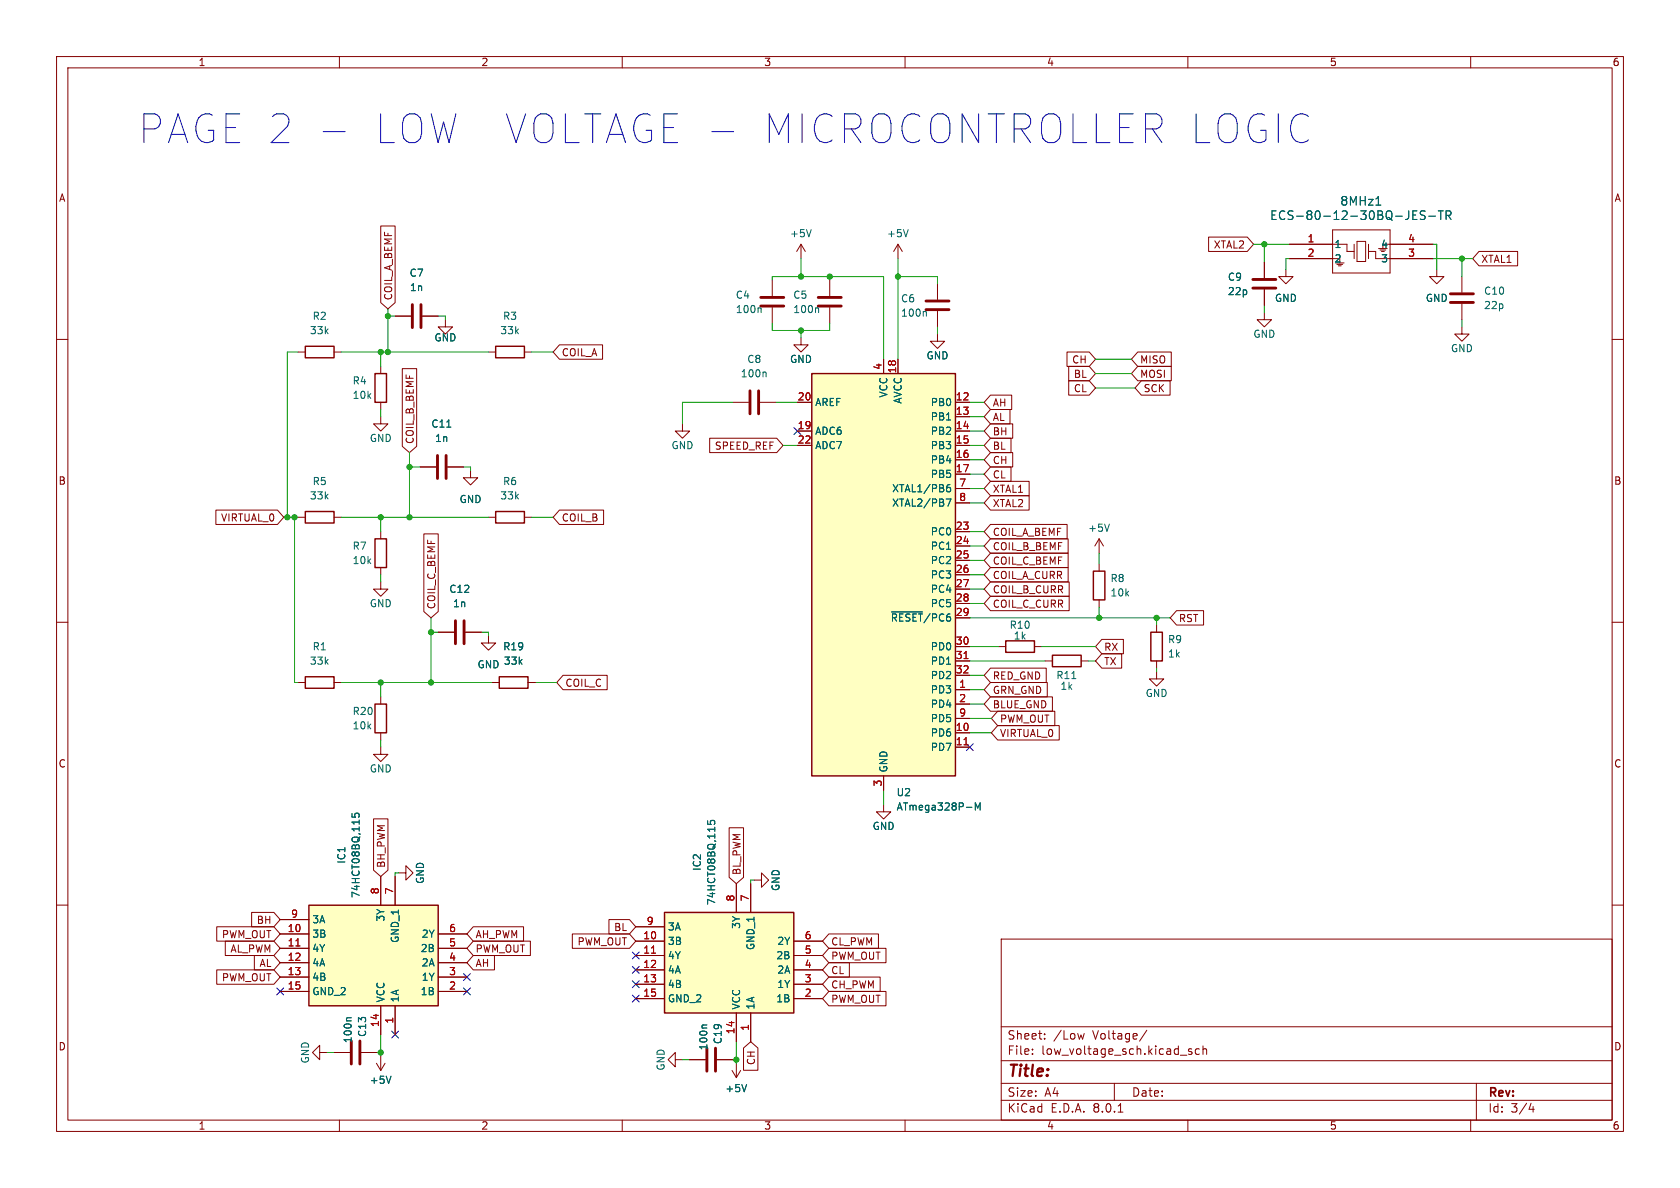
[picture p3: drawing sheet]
<svg xmlns="http://www.w3.org/2000/svg" width="297mm" height="210mm" viewBox="0 0 297 210" stroke-linecap="round" stroke-linejoin="round" font-family="sans-serif">
<g fill="none" stroke="#840000" stroke-width=".18">
<path d="M10 10h277v190h-277zM12 12h273v186h-273zM60 10v2M110 10v2M160 10v2M210 10v2M260 10v2M10 60h2M69.8 55.9h2.8M74.7 55.9h2.8M141.6 43.2l-.8 1.3M141.6 43.2v2.5"/>
<path d="M141.6 43.2l.8 1.3M254 47.6v1.3h1.3l-1.3 1.3-1.3-1.3h1.3M285 60h2M52.7 62.2h1.3M59.1 62.2h1.2M67.3 73.7v1.2h1.3l-1.3 1.3-1.3-1.3h1.3M67.3 64.8v1.2M67.3 71.1v1.3M52.7 91.4h1.3M59.1 91.4h1.2M67.3 94v1.3M194.3 99.7v1.3"/>
<path d="M10 110h2M67.3 102.9v1.2h1.3l-1.3 1.3-1.3-1.3h1.3M67.3 100.3v1.3M86.4 112.4v1.3h1.2l-1.2 1.2-1.3-1.2h1.3M176.5 114.3h1.3M182.9 114.3h1.2M184.8 116.8h1.3M191.1 116.8h1.3M194.3 106v1.3M204.5 110.5v1.3M204.5 116.8v1.3M285 110h2"/>
<path d="M52.7 120.7h1.3M59.1 120.7h1.2M67.3 132.1v1.3h1.3l-1.3 1.2-1.3-1.2h1.3M67.3 123.2v1.3M67.3 129.5v1.3M87 120.7h1.3M93.3 120.7h1.3M10 160h2M70.5 154.3h1.3v-1.3l1.2 1.3-1.2 1.3v-1.3M133.3 155.6h1.3v-1.3l1.3 1.3-1.3 1.2v-1.2M285 160h2M177 166h108v32h-108z"/>
<path d="M56.5 186.1v-1.3l-1.3 1.3 1.3 1.2v-1.2h1.3M59.1 186.1h2.7M60 198v2M63.9 186.1h2.8M66.5 188l.8 1.2M67.3 186.7v2.5M68.1 188l-.8 1.2M110 198v2M129.4 189.2l.8 1.3M130.2 188v2.5M130.9 189.2l-.7 1.3M160 198v2"/>
<path d="M177 194.5h108M177 191.5h108M177 187.5h108M177 181.5h108M182.5 186.3v.1M182.5 185.5v.1M184.7 183.6v.1M184.7 182.8v.1M191.7 182.7l-.3 1-.3-.7M197 191.5v3M197.7 196.6h.8M202.7 182.1l-1.2 2"/>
<path d="M210 198v2M210.7 185.5l-.4-.1-.2 .2 .1 .2 .5 .2v.3h-.6M212 185.5l-.4-.1-.3 .3v.4l.2 .2h.5M212.7 185.5l.2-.1 .3 .1 .1 .9M212.7 184.9v1.5M260 198v2M261 191.5v6.5M270.7 195l-.4 1.1h.9M271 195.6v1"/>
</g>
<path d="M54 61.2h5.1v2h-5.1zM66.3 66h2v5.1h-2zM54 90.4h5.1v2.1h-5.1zM66.3 95.3h2v5h-2zM54 119.6h5.1v2.1h-5.1zM88.3 119.6h5v2.1h-5zM177.8 113.3h5.1v2h-5.1zM186.1 115.8h5v2.1h-5zM193.3 101h2v5h-2zM203.5 111.8h2v5h-2zM66.3 124.5h2v5h-2z" fill="none" stroke="#840000" stroke-width=".25"/>
<path d="M143.4 40.6l-.4 1.3M189.5 120h.7M62.1 179.9h-.7l-.1 .2M69.1 190.2l-.4 1.3M132 191.7l-.4 1.3" fill="none" stroke="#006464" stroke-width=".18"/>
<path d="M72.9 53.8v4.1M74.4 53.8v4.1M62.1 184v4.1M63.6 184v4.1" fill="none" stroke="#840000" stroke-width=".51"/>
<path d="M117.5 161.3h22.8v17.8h-22.8z" fill="#ffffc2"/>
<path d="M87.6 61.2h5.1v2h-5.1zM87.6 90.4h5.1v2.1h-5.1zM117.5 161.3h22.8v17.8h-22.8z" fill="none" stroke="#840000" stroke-width=".25"/>
<g fill="none" stroke="#840000" stroke-width=".18">
<path d="M78.7 56.5v1.3h-1.2l1.2 1.3 1.3-1.3h-1.3M146.7 49.5v2.8M146.7 54.4v2.8M165.7 59.1v1.2h1.3l-1.3 1.3-1.2-1.3h1.2M165.7 50.2v2.8M165.7 55v2.8M223.5 55.2v1.3h1.3l-1.3 1.3-1.3-1.3h1.3M223.5 46.4v2.7M223.5 51.2v2.8M227.3 47.6v1.3h1.3l-1.3 1.3-1.2-1.3h1.2M228 43.2h10.1v1.3h1.3M228 45.7h7.6"/>
<path d="M235.6 40.6h10.1v7.7h-10.1zM236.1 46.5h1.5M236.3 46.7h1.1M239.4 43.2v2.5M239.9 42.7h1.5v3.5h-1.5zM241.9 44.5h1.3v1.2h10.2M241.9 43.2v2.5M244.5 43.2h8.9M258.4 57.8v1.3h1.3l-1.3 1.2-1.2-1.2h1.2M258.4 48.9v2.8M258.4 53.7v2.8M86.4 62.2h1.2"/>
<path d="M92.7 62.2h1.3M129.5 71.1h2.8M134.4 71.1h2.8M83.2 83.2v1.3h1.3l-1.3 1.2-1.3-1.2h1.3M86.4 91.4h1.2M92.7 91.4h1.3M194.3 95.3l-.8 1.2M194.3 95.3v2.5M194.3 95.3l.8 1.2M77.5 111.8h2.8M82.3 111.8h2.8M204.5 118.7v1.3h1.2l-1.2 1.3-1.3-1.3h1.3"/>
<path d="M130.2 156.2v5.1M132.7 156.2v5.1M156.2 142.2v1.3h1.3l-1.3 1.3-1.3-1.3h1.3M112.4 166.4h5.1M112.4 168.9h5.1M112.4 171.5h5.1M112.4 174h5.1M112.4 176.5h5.1M112.4 163.8h5.1M130.2 179.1v5.1M132.7 179.1v5.1M140.3 166.4h5.1"/>
<path d="M140.3 168.9h5.1M140.3 171.5h5.1M140.3 174h5.1M140.3 176.5h5.1M119.4 187.3v-1.2l-1.3 1.2 1.3 1.3v-1.3h1.2M121.9 187.3h2.8M126.7 187.3h2.8"/>
</g>
<path d="M115.2 168.5h.7" fill="none" stroke="#a90000" stroke-width=".18"/>
<g fill="none" stroke="#006464" stroke-width=".18">
<path d="M243.2 36.3h.9M249.8 38h.5M249.8 38.8h.7M249.8 37.3h.7M251.9 37.3h-.5l-.2 .1v.5l.6 .2 .1 .4-.2 .3-.6-.1M252.6 38.2h1.2M254.3 37.3h.8M254.7 37.3v1.5M255.7 38.1l.7-.1 .1-.2-.1-.4-.2-.1h-.5v1.5M256 38.1l.5 .7M144.5 54.4l.2 .2v.7M163.6 55.1l.2 .1v.7"/>
<path d="M135.3 65.8l.1 .2v.6M196.1 92.7l-.4 1.2M125.1 145.1v.6h.6l-.1-.1v-.5l.2-.1 .4 .1 .2 .2-.2 .4M125 181.2h-.7l-.2 .2"/>
</g>
<g fill="none" stroke="#840000" stroke-width=".51">
<path d="M144.7 52.6h4M144.7 54.1h4M163.7 53.2h4.1M163.7 54.7h4.1M221.5 49.4h4.1M221.5 50.9h4.1M256.4 51.9h4.1M256.4 53.5h4.1M132.6 69.1v4.1M134.1 69.1v4.1M80.5 109.7v4.1M82 109.7v4.1"/>
<path d="M125 185.3v4.1M126.5 185.3v4.1"/>
</g>
<path d="M143.5 66h25.4v71.2h-25.4z" fill="#ffffc2"/>
<path d="M143.5 66h25.4v71.2h-25.4z" fill="none" stroke="#840000" stroke-width=".25"/>
<g fill="none" stroke="#840000" stroke-width=".18">
<path d="M136.5 49.5v2.8M136.5 54.4v2.8M141.6 59.7v1.3h1.3l-1.3 1.2-1.3-1.2h1.3M158.7 43.2v2.5M158.7 43.2l-.7 1.3M158.7 43.2l.8 1.3M120.6 74.9v1.3h1.3l-1.3 1.3-1.2-1.3h1.2M141 71.1h2.5M141 76.2h2.5M141 78.7h2.5M156.2 63.5v2.5M158.7 63.5v2.5"/>
<path d="M168.9 71.1h2.5M168.9 73.7h2.5M168.9 76.2h2.5M168.9 78.7h2.5M74.3 82.6h2.8M79.1 82.6h2.8M168.9 81.3h2.5M168.9 83.8h2.5M168.9 94h2.5M168.9 96.5h2.5M168.9 99.1h2.5M168.9 86.4h2.5"/>
<path d="M168.9 88.9h2.5M168.9 101.6h2.5M168.9 104.1h2.5M168.9 106.7h2.5M168.9 109.2h2.5M168.9 114.3h2.5M168.9 116.8h2.5M168.9 119.4h2.5M156.2 137.2v2.5M168.9 121.9h2.5M168.9 129.5h2.5M168.9 132.1h2.5"/>
<path d="M168.9 124.5h2.5M168.9 127h2.5"/>
</g>
<path d="M170.4 116.4h.7M170.4 131.7h.7" fill="none" stroke="#a90000" stroke-width=".18"/>
<path d="M134.4 54.4l.2 .2v.7M160.6 40.6l-.5 1.3M79 75.5h.7M167.3 88.2h.8l-.5 1.3M167.4 86.3l.4-.1 .3 .2-.2 .5h-.3l-.2-.1M167.9 85.7h-.3l-.2 .3M157.6 108.2h5.5M170.9 142.7h.9M172.4 143.2v-1.3l.4 .9 .5-.9v1.3" fill="none" stroke="#006464" stroke-width=".18"/>
<path d="M134.5 52.6h4.1M134.5 54.1h4.1M77.3 80.5v4.1M78.9 80.5v4.1" fill="none" stroke="#840000" stroke-width=".51"/>
<path d="M54.6 160h22.9v17.8h-22.9z" fill="#ffffc2"/>
<path d="M54.6 160h22.9v17.8h-22.9z" fill="none" stroke="#840000" stroke-width=".25"/>
<g fill="none" stroke="#840000" stroke-width=".18">
<path d="M67.3 39.9h2.6v13.6l-1.3 1.1-1.3-1.1zM69.8 55.9h2.8M74.7 55.9h2.8M213.7 41.9h6.8l1.1 1.3-1.1 1.3h-6.8zM223.5 46.4v2.7M223.5 51.2v2.8M228 43.2h7.6M228 45.7h7.6M245.7 43.2h7.7M245.7 45.7h7.7M261.5 44.4h6.8v2.6h-6.8l-1.2-1.3zM71.1 65.2h2.6v13.7l-1.3 1.1-1.3-1.1z"/>
<path d="M98.9 61h7.6v2.5h-7.6l-1.1-1.3zM125.5 77.5h11.8l1.1 1.2-1.1 1.3h-11.8zM141 71.1h2.5M141 76.2h2.5M141 78.7h2.5M156.2 63.5v2.5M158.7 63.5v2.5M168.9 71.1h2.5M168.9 73.7h2.5M168.9 76.2h2.5M168.9 78.7h2.5M175.1 72.4h3.5v2.5h-3.5l-1.1-1.2z"/>
<path d="M175.1 69.8h3.8v2.6h-3.8l-1.1-1.3zM175.1 74.9h3.9v2.6h-3.9l-1.1-1.3zM175.1 77.5h3.6v2.5h-3.6l-1.1-1.3zM188.6 62.2h4l1.1 1.3-1.1 1.3h-4zM188.9 64.8h3.7l1.1 1.2-1.1 1.3h-3.7zM188.9 67.3h3.7l1.1 1.3-1.1 1.3h-3.7zM201.1 62.2h6v2.6h-6l-1.1-1.3zM201.1 64.8h6v2.5h-6l-1.1-1.3zM201.8 67.3h5.1v2.6h-5.1l-1.1-1.3zM38.2 90.2h10.9l1.1 1.2-1.1 1.3h-10.9zM74.3 82.6h2.8M74.9 94.4h2.6v13.7l-1.3 1.1-1.3-1.1z"/>
<path d="M79.1 82.6h2.8M98.9 90.2h7.8v2.5h-7.8l-1.1-1.3zM168.9 81.3h2.5M168.9 83.8h2.5M168.9 94h2.5M168.9 96.5h2.5M168.9 99.1h2.5M168.9 86.4h2.5M168.9 88.9h2.5M175.1 92.7h13.6v2.6h-13.6l-1.1-1.3zM175.1 95.2h13.7v2.6h-13.7l-1.1-1.3zM175.1 97.8h13.7v2.5h-13.7l-1.1-1.2z"/>
<path d="M175.1 80h3.9v2.6h-3.9l-1.1-1.3zM175.1 85.1h6.8v2.5h-6.8l-1.1-1.2zM175.1 82.5h3.6v2.6h-3.6l-1.1-1.3zM175.1 87.6h6.8v2.6h-6.8l-1.1-1.3zM77.5 111.8h2.8M82.3 111.8h2.8M99.5 119.4h7.8v2.5h-7.8l-1.1-1.2zM168.9 101.6h2.5M168.9 104.1h2.5M168.9 106.7h2.5M168.9 109.2h2.5M168.9 114.3h2.5"/>
<path d="M168.9 116.8h2.5M168.9 119.4h2.5M175.1 102.9h13.9v2.5h-13.9l-1.1-1.3zM175.1 105.4h13.9v2.6h-13.9l-1.1-1.3zM175.1 100.3h13.7v2.6h-13.7l-1.1-1.3zM175.1 118.1h9.9v2.6h-9.9l-1.1-1.3zM194.8 115.6h3.5v2.5h-3.5l-1.1-1.3zM194.8 113h3.8v2.6h-3.8l-1.1-1.3zM208 107.9h4.8v2.6h-4.8l-1.1-1.3zM87 120.7h1.3M93.3 120.7h1.3M156.2 137.2v2.5"/>
<path d="M168.9 121.9h2.5M168.9 129.5h2.5M168.9 132.1h2.5M168.9 124.5h2.5M168.9 127h2.5M175.1 120.6h10v2.6h-10l-1.1-1.3zM175.1 123.2h11v2.5h-11l-1.1-1.2zM176.4 128.3h10.9v2.5h-10.9l-1.1-1.3zM176.4 125.7h10.1v2.6h-10.1l-1.1-1.3zM66 144.8h2.6v9l-1.3 1.1-1.3-1.1zM67.3 154.9v5.1M69.8 154.9v5.1"/>
<path d="M128.9 146.3h2.5v8.8l-1.2 1.1-1.3-1.1zM130.2 156.2v5.1M132.7 156.2v5.1M38.3 171.4h10.1l1.1 1.3-1.1 1.3h-10.1zM38.3 163.8h10.1l1.1 1.3-1.1 1.3h-10.1zM39.8 166.4h8.6l1.1 1.2-1.1 1.3h-8.6zM44.5 161.3h3.9l1.1 1.3-1.1 1.2h-3.9zM45 168.9h3.4l1.1 1.3-1.1 1.3h-3.4zM49.5 165.1h5.1M49.5 167.6h5.1M49.5 170.2h5.1M49.5 172.7h5.1"/>
<path d="M49.5 175.3h5.1M49.5 162.6h5.1M67.3 177.8v5.1M69.8 177.8v5.1M77.5 165.1h5M77.5 167.6h5M77.5 170.2h5M77.5 172.7h5M77.5 175.3h5M83.7 168.9h3.7v2.6h-3.7l-1.2-1.3zM83.7 166.4h10.1v2.5h-10.1l-1.2-1.3zM83.7 163.8h8.9v2.6h-8.9l-1.2-1.3z"/>
<path d="M101.2 165.1h10.1l1.1 1.3-1.1 1.2h-10.1zM107.7 162.6h3.6l1.1 1.2-1.1 1.3h-3.6zM112.4 166.4h5.1M112.4 168.9h5.1M112.4 171.5h5.1M112.4 174h5.1M112.4 176.5h5.1M112.4 163.8h5.1M130.2 179.1v5.1M132.7 179.1v5.1M140.3 166.4h5.1M140.3 168.9h5.1"/>
<path d="M140.3 171.5h5.1M140.3 174h5.1M140.3 176.5h5.1M146.5 175.3h10.1v2.5h-10.1l-1.1-1.3zM146.5 165.1h8.8v2.5h-8.8l-1.1-1.2zM146.5 172.7h9.1v2.6h-9.1l-1.1-1.3zM146.5 167.6h10.1v2.6h-10.1l-1.1-1.3zM146.5 170.2h3.7v2.5h-3.7l-1.1-1.2zM59.1 186.1h2.7M63.9 186.1h2.8M121.9 187.3h2.8M126.7 187.3h2.8"/>
<path d="M131.4 185.3l1.3-1.1 1.3 1.1v3.9h-2.6z"/>
</g>
<path d="M170.4 116.4h.7M170.4 131.7h.7M52.3 167.2h.7M115.2 168.5h.7" fill="none" stroke="#a90000" stroke-width=".18"/>
<g fill="none" stroke="#006464" stroke-width=".18">
<path d="M243.2 36.3h.9M249.8 38h.5M249.8 38.8h.7M249.8 37.3h.7M251.9 37.3h-.5l-.2 .1v.5l.6 .2 .1 .4-.2 .3-.6-.1M252.6 38.2h1.2M254.3 37.3h.8M254.7 37.3v1.5M255.7 38.1l.7-.1 .1-.2-.1-.4-.2-.1h-.5v1.5M256 38.1l.5 .7M79 75.5h.7M167.3 88.2h.8l-.5 1.3"/>
<path d="M167.4 86.3l.4-.1 .3 .2-.2 .5h-.3l-.2-.1M167.9 85.7h-.3l-.2 .3M157.6 108.2h5.5M62.2 143.8v.6l.6 .1-.1-.2 .1-.4 .2-.1h.4l.1 .2-.1 .5M125.1 145.1v.6h.6l-.1-.1v-.5l.2-.1 .4 .1 .2 .2-.2 .4M170.9 142.7h.9M172.4 143.2v-1.3l.4 .9 .5-.9v1.3M62.1 179.9h-.7l-.1 .2M69.1 190.2l-.4 1.3M125 181.2h-.7l-.2 .2M132 191.7l-.4 1.3"/>
</g>
<path d="M57.1 23.3h3.9M125.8 23.3h3.9M229.8 20.1h.5l.8 .3 .2 .2M231.3 24.7l-.2 .3-.8 .2h-.5" fill="none" stroke="#0000c2" stroke-width=".18"/>
<g fill="none" stroke="#009600" stroke-width=".18">
<path d="M68.6 55.9h1.2M68.6 54.6v7.6M77.5 55.9h1.2v.6M136.5 49.5v-.6h19.7v14.6M136.5 57.2v1.2h10.2v-1.2M141.6 45.7v3.2M141.6 58.4v1.3M146.7 48.9v.6M158.7 48.9h7v1.3M158.7 45.7v17.8M165.7 57.8v1.3M221.6 43.2h6.4"/>
<path d="M223.5 43.2v3.2M223.5 54v1.2M228 45.7h-.7v1.9M253.4 45.7h6.9M253.4 43.2h.6v4.4M258.4 45.7v3.2M258.4 56.5v1.3M52.7 62.2h-1.9v29.2M60.3 62.2h26.1M67.3 62.2v2.6M67.3 72.4v1.3M94 62.2h3.8"/>
<path d="M129.5 71.1h-8.9v3.8M137.2 71.1h3.8M138.4 78.7h2.6M171.4 78.7h2.6M171.4 71.1h2.6M171.4 73.7h2.6M171.4 76.2h2.6M193.7 68.6h7M193.7 66h6.3M193.7 63.5h6.3M50.2 91.4h2.5M52.1 91.4v29.3h.6"/>
<path d="M60.3 91.4h26.1M67.3 91.4v2.6M72.4 82.6h1.9M72.4 80v11.4M81.9 82.6h1.3v.6M94 91.4h3.8M171.4 96.5h2.6M171.4 94h2.6M171.4 99.1h2.6M171.4 81.3h2.6M171.4 86.4h2.6M171.4 83.8h2.6"/>
<path d="M171.4 88.9h2.6M194.3 97.8v1.9M67.3 101.6v1.3M76.2 111.8h1.3M76.2 109.2v11.5M85.1 111.8h1.3v.6M171.4 109.2h35.5M171.4 101.6h2.6M171.4 106.7h2.6M171.4 116.8h13.4M171.4 114.3h5.1M171.4 119.4h2.6"/>
<path d="M171.4 104.1h2.6M184.1 114.3h9.6M192.4 116.8h1.3M194.3 107.3v1.9M204.5 109.2v1.3M204.5 118.1v.6M60.3 120.7h26.7M67.3 120.7v2.5M67.3 130.8v1.3M94.6 120.7h3.8M156.2 139.7v2.5M171.4 121.9h2.6"/>
<path d="M171.4 127h3.9M171.4 124.5h2.6M171.4 129.5h3.9M70.5 154.3h-.7v.6M133.3 155.6h-.6v.6M57.8 186.1h1.3M66.7 186.1h.6M67.3 182.9v3.8M120.6 187.3h1.3M129.5 187.3h.7M130.2 184.2v3.8"/>
</g>
<g fill="none" stroke="#000084" stroke-width=".18">
<path d="M140.4 75.6l1.2 1.2M141.6 75.6l-1.2 1.2M170.8 131.5l1.3 1.2M172.1 131.5l-1.3 1.2M48.9 174.7l1.2 1.2M50.1 174.7l-1.2 1.2M81.9 174.7l1.3 1.2M81.9 172.1l1.3 1.2M83.2 174.7l-1.3 1.2M83.2 172.1l-1.3 1.2M111.8 175.9l1.2 1.2M111.8 168.3l1.2 1.2"/>
<path d="M111.8 173.4l1.2 1.2M111.8 170.8l1.2 1.3M113 175.9l-1.2 1.2M113 168.3l-1.2 1.2M113 173.4l-1.2 1.2M113 170.8l-1.2 1.3M69.2 182.3l1.3 1.2M70.5 182.3l-1.3 1.2"/>
</g>
<g fill="#009600" stroke="#009600" stroke-width=".18">
<circle cx="67.3" cy="91.4" r=".46"/>
<circle cx="67.3" cy="120.7" r=".46"/>
<circle cx="76.2" cy="120.7" r=".46"/>
<circle cx="76.2" cy="111.8" r=".46"/>
<circle cx="52.1" cy="91.4" r=".46"/>
<circle cx="50.8" cy="91.4" r=".46"/>
<circle cx="72.4" cy="91.4" r=".46"/>
<circle cx="72.4" cy="82.6" r=".46"/>
<circle cx="68.6" cy="62.2" r=".46"/>
<circle cx="67.3" cy="62.2" r=".46"/>
<circle cx="68.6" cy="55.9" r=".46"/>
<circle cx="130.2" cy="187.3" r=".46"/>
<circle cx="67.3" cy="186.1" r=".46"/>
<circle cx="194.3" cy="109.2" r=".46"/>
<circle cx="204.5" cy="109.2" r=".46"/>
<circle cx="258.4" cy="45.7" r=".46"/>
<circle cx="223.5" cy="43.2" r=".46"/>
<circle cx="141.6" cy="48.9" r=".46"/>
<circle cx="146.7" cy="48.9" r=".46"/>
<circle cx="158.7" cy="48.9" r=".46"/>
<circle cx="141.6" cy="58.4" r=".46"/>
</g>
<g font-size="7.1" fill="#0000c2">
<text x="24.1" y="25.6">PAGE 2 -</text>
<text x="64.3" y="25.6">LOW</text>
<text x="86.2" y="25.6">VOLTAGE -</text>
<text x="130.8" y="25.6">MICROCONTROLLER LOGIC</text>
</g>
<text font-size="2.8" fill="#840000" x="178" y="190.9">Title:</text>
<g font-size="2.1" fill="#006464">
<text x="224.4" y="39.1">ECS-80-12-30BQ-JES-TR</text>
<text x="236.9" y="36.6">8MHz1</text>
</g>
<g font-size="2.1" fill="#840000">
<text x="178" y="184">Sheet:</text>
<text x="186.2" y="184">/Low</text>
<text x="193.2" y="184">Voltage/</text>
<text x="178" y="186.7">File:</text>
<text x="184.1" y="186.7">low_voltage_sch.kicad_sch</text>
<text x="178" y="196.9">KiCad</text>
<text x="178" y="194.1">Size:</text>
<text x="184.7" y="194.1">A4</text>
<text x="185.7" y="196.9">E.D.A.</text>
<text x="193.3" y="196.9">8.0.1</text>
<text x="200" y="194.1">Date:</text>
<text x="263" y="194.3">Rev:</text>
<text x="263" y="196.9">Id:</text>
<text x="267.1" y="196.9">3/4</text>
</g>
<g font-size="1.8" fill="#840000">
<text x="35" y="11.9">1</text>
<text x="85" y="11.9">2</text>
<text x="135" y="11.9">3</text>
<text x="185" y="11.9">4</text>
<text x="235" y="11.9">5</text>
<text x="285" y="11.9">6</text>
<text x="10.3" y="35.9">A</text>
<text x="285.3" y="35.9">A</text>
<text x="214.5" y="44.1">XTAL2</text>
<text x="261.8" y="46.7">XTAL1</text>
<text x="69.5" y="53.2" transform="rotate(-90 69.5 53.2)">COIL_A_BEMF</text>
<text x="99.2" y="63.2">COIL_A</text>
<text x="189.4" y="64.5">CH</text>
<text x="201.5" y="64.5">MISO</text>
<text x="189.7" y="67">BL</text>
<text x="189.7" y="69.5">CL</text>
<text x="201.5" y="67">MOSI</text>
<text x="202.1" y="69.5">SCK</text>
<text x="175.4" y="74.6">AL</text>
<text x="175.4" y="72.1">AH</text>
<text x="175.4" y="77.2">BH</text>
<text x="73.3" y="78.6" transform="rotate(-90 73.3 78.6)">COIL_B_BEMF</text>
<text x="126.3" y="79.7">SPEED_REF</text>
<text x="175.4" y="82.2">CH</text>
<text x="175.4" y="79.7">BL</text>
<text x="10.3" y="85.9">B</text>
<text x="175.4" y="87.3">XTAL1</text>
<text x="175.4" y="84.8">CL</text>
<text x="175.4" y="89.9">XTAL2</text>
<text x="285.3" y="85.9">B</text>
<text x="39" y="92.4">VIRTUAL_0</text>
<text x="99.2" y="92.4">COIL_B</text>
<text x="175.4" y="94.9">COIL_A_BEMF</text>
<text x="175.4" y="97.5">COIL_B_BEMF</text>
<text x="175.4" y="100">COIL_C_BEMF</text>
<text x="77.2" y="107.8" transform="rotate(-90 77.2 107.8)">COIL_C_BEMF</text>
<text x="175.4" y="105.1">COIL_B_CURR</text>
<text x="175.4" y="107.6">COIL_C_CURR</text>
<text x="175.4" y="102.6">COIL_A_CURR</text>
<text x="208.3" y="110.2">RST</text>
<text x="195.1" y="117.8">TX</text>
<text x="195.1" y="115.3">RX</text>
<text x="99.9" y="121.6">COIL_C</text>
<text x="175.4" y="122.9">GRN_GND</text>
<text x="175.4" y="120.3">RED_GND</text>
<text x="175.4" y="125.4">BLUE_GND</text>
<text x="176.7" y="130.5">VIRTUAL_0</text>
<text x="176.7" y="128">PWM_OUT</text>
<text x="10.3" y="135.9">C</text>
<text x="285.3" y="135.9">C</text>
<text x="68.3" y="153.5" transform="rotate(-90 68.3 153.5)">BH_PWM</text>
<text x="131.1" y="154.8" transform="rotate(-90 131.1 154.8)">BL_PWM</text>
<text x="39.1" y="166.1">PWM_OUT</text>
<text x="45.3" y="163.5">BH</text>
<text x="84" y="166.1">AH_PWM</text>
<text x="102" y="167.3">PWM_OUT</text>
<text x="108.5" y="164.8">BL</text>
<text x="146.8" y="167.3">CL_PWM</text>
<text x="39.1" y="173.7">PWM_OUT</text>
<text x="40.6" y="168.6">AL_PWM</text>
<text x="45.8" y="171.1">AL</text>
<text x="84" y="171.1">AH</text>
<text x="84" y="168.6">PWM_OUT</text>
<text x="146.8" y="169.9">PWM_OUT</text>
<text x="146.8" y="172.4">CL</text>
<text x="146.8" y="177.5">PWM_OUT</text>
<text x="146.8" y="174.9">CH_PWM</text>
<text x="10.3" y="185.9">D</text>
<text x="285.3" y="185.9">D</text>
<text x="133.7" y="188.4" transform="rotate(-90 133.7 188.4)">CH</text>
<text x="35" y="199.9">1</text>
<text x="85" y="199.9">2</text>
<text x="135" y="199.9">3</text>
<text x="185" y="199.9">4</text>
<text x="235" y="199.9">5</text>
<text x="285" y="199.9">6</text>
</g>
<g font-size="1.8" fill="#006464">
<text x="139.6" y="42.1">+5V</text>
<text x="156.7" y="42.1">+5V</text>
<text x="235.8" y="44">1</text>
<text x="235.8" y="46.6">2</text>
<text x="244.1" y="46.6">3</text>
<text x="244.1" y="44">4</text>
<text x="72.3" y="49.1">C7</text>
<text x="72.4" y="51.7">1n</text>
<text x="130" y="53">C4</text>
<text x="140.1" y="53">C5</text>
<text x="159.2" y="53.6">C6</text>
<text x="217" y="49.8">C9</text>
<text x="217" y="52.4">22p</text>
<text x="225.3" y="53.6">GND</text>
<text x="252" y="53.6">GND</text>
<text x="262.3" y="52.3">C10</text>
<text x="54.7" y="59.3">33k</text>
<text x="55.2" y="56.7">R2</text>
<text x="88.3" y="59.3">33k</text>
<text x="88.8" y="56.7">R3</text>
<text x="130" y="55.5">100n</text>
<text x="140.1" y="55.5">100n</text>
<text x="159.2" y="56.2">100n</text>
<text x="221.5" y="59.9">GND</text>
<text x="262.3" y="54.8">22p</text>
<text x="76.7" y="60.6">GND</text>
<text x="132" y="64.4">C8</text>
<text x="139.6" y="64.4">GND</text>
<text x="163.7" y="63.7">GND</text>
<text x="256.4" y="62.5">GND</text>
<text x="62.2" y="68.2">R4</text>
<text x="62.2" y="70.7">10k</text>
<text x="130.9" y="66.9">100n</text>
<text x="144" y="72">AREF</text>
<text x="157.1" y="70.4" transform="rotate(-90 157.1 70.4)">VCC</text>
<text x="159.6" y="71.5" transform="rotate(-90 159.6 71.5)">AVCC</text>
<text x="164.4" y="72">PB0</text>
<text x="76.2" y="75.8">C11</text>
<text x="144" y="77.1">ADC6</text>
<text x="164.4" y="74.5">PB1</text>
<text x="164.4" y="77.1">PB2</text>
<text x="65.3" y="78.3">GND</text>
<text x="76.8" y="78.3">1n</text>
<text x="118.6" y="79.6">GND</text>
<text x="144" y="79.6">ADC7</text>
<text x="164.4" y="79.6">PB3</text>
<text x="164.4" y="82.1">PB4</text>
<text x="54.7" y="88.5">33k</text>
<text x="55.2" y="86">R5</text>
<text x="81.1" y="89.1">GND</text>
<text x="88.3" y="88.5">33k</text>
<text x="88.8" y="86">R6</text>
<text x="157.6" y="87.2">XTAL1/PB6</text>
<text x="157.6" y="89.8">XTAL2/PB7</text>
<text x="164.4" y="84.7">PB5</text>
<text x="164.4" y="94.8">PC0</text>
<text x="192.3" y="94.2">+5V</text>
<text x="62.2" y="97.4">R7</text>
<text x="62.2" y="99.9">10k</text>
<text x="164.4" y="97.4">PC1</text>
<text x="164.4" y="99.9">PC2</text>
<text x="65.3" y="107.5">GND</text>
<text x="79.3" y="105">C12</text>
<text x="80" y="107.5">1n</text>
<text x="164.4" y="102.5">PC3</text>
<text x="164.4" y="105">PC4</text>
<text x="164.4" y="107.5">PC5</text>
<text x="196.2" y="103.1">R8</text>
<text x="196.2" y="105.6">10k</text>
<text x="157.4" y="110.1">~{RESET}/PC6</text>
<text x="178.4" y="111.4">R10</text>
<text x="179.1" y="113.3">1k</text>
<text x="206.4" y="113.9">R9</text>
<text x="54.7" y="117.7">33k</text>
<text x="55.2" y="115.2">R1</text>
<text x="84.3" y="118.3">GND</text>
<text x="88.9" y="115.2">R19</text>
<text x="89" y="117.7">33k</text>
<text x="164.4" y="115.2">PD0</text>
<text x="164.4" y="117.7">PD1</text>
<text x="206.4" y="116.4">1k</text>
<text x="164.4" y="122.8">PD3</text>
<text x="164.4" y="125.3">PD4</text>
<text x="164.4" y="120.2">PD2</text>
<text x="186.6" y="120.2">R11</text>
<text x="187.4" y="122.1">1k</text>
<text x="202.4" y="123.4">GND</text>
<text x="62.2" y="129.1">10k</text>
<text x="62.2" y="126.6">R20</text>
<text x="164.4" y="130.4">PD6</text>
<text x="164.4" y="127.9">PD5</text>
<text x="65.3" y="136.8">GND</text>
<text x="157.1" y="136.7" transform="rotate(-90 157.1 136.7)">GND</text>
<text x="164.4" y="132.9">PD7</text>
<text x="158.4" y="140.9">U2</text>
<text x="158.4" y="143.5">ATmega328P-M</text>
<text x="154.2" y="146.9">GND</text>
<text x="61.2" y="152.8" transform="rotate(-90 61.2 152.8)">IC1</text>
<text x="124.1" y="154" transform="rotate(-90 124.1 154)">IC2</text>
<text x="63.8" y="158.9" transform="rotate(-90 63.8 158.9)">74HCT08BQ,115</text>
<text x="75.2" y="156.3" transform="rotate(-90 75.2 156.3)">GND</text>
<text x="126.7" y="160.1" transform="rotate(-90 126.7 160.1)">74HCT08BQ,115</text>
<text x="138" y="157.6" transform="rotate(-90 138 157.6)">GND</text>
<text x="55.1" y="166">3B</text>
<text x="55.1" y="163.4">3A</text>
<text x="68.2" y="163" transform="rotate(-90 68.2 163)">3Y</text>
<text x="70.7" y="166.8" transform="rotate(-90 70.7 166.8)">GND_1</text>
<text x="74.5" y="166">2Y</text>
<text x="118" y="167.2">3B</text>
<text x="118" y="164.7">3A</text>
<text x="131" y="164.3" transform="rotate(-90 131 164.3)">3Y</text>
<text x="137.3" y="167.2">2Y</text>
<text x="55.1" y="168.5">4Y</text>
<text x="55.1" y="171">4A</text>
<text x="55.1" y="173.6">4B</text>
<text x="74.3" y="168.5">2B</text>
<text x="74.5" y="173.6">1Y</text>
<text x="74.5" y="171">2A</text>
<text x="118" y="169.8">4Y</text>
<text x="118" y="172.3">4A</text>
<text x="133.6" y="168" transform="rotate(-90 133.6 168)">GND_1</text>
<text x="137.1" y="169.8">2B</text>
<text x="137.3" y="172.3">2A</text>
<text x="55.1" y="176.1">GND_2</text>
<text x="68.2" y="177.3" transform="rotate(-90 68.2 177.3)">VCC</text>
<text x="70.7" y="177.3" transform="rotate(-90 70.7 177.3)">1A</text>
<text x="74.3" y="176.1">1B</text>
<text x="118" y="174.9">4B</text>
<text x="118" y="177.4">GND_2</text>
<text x="131" y="178.6" transform="rotate(-90 131 178.6)">VCC</text>
<text x="133.6" y="178.6" transform="rotate(-90 133.6 178.6)">1A</text>
<text x="137.1" y="177.4">1B</text>
<text x="137.3" y="174.9">1Y</text>
<text x="62.4" y="184.5" transform="rotate(-90 62.4 184.5)">100n</text>
<text x="64.9" y="183.4" transform="rotate(-90 64.9 183.4)">C13</text>
<text x="125.2" y="185.8" transform="rotate(-90 125.2 185.8)">100n</text>
<text x="127.8" y="184.7" transform="rotate(-90 127.8 184.7)">C19</text>
<text x="54.8" y="188.1" transform="rotate(-90 54.8 188.1)">GND</text>
<text x="65.3" y="191.8">+5V</text>
<text x="117.7" y="189.4" transform="rotate(-90 117.7 189.4)">GND</text>
<text x="128.1" y="193.3">+5V</text>
</g>
<g font-size="1.8" fill="#a90000">
<text x="231.1" y="42.9">1</text>
<text x="231.1" y="45.5">2</text>
<text x="248.8" y="45.5">3</text>
<text x="248.8" y="42.9">4</text>
<text x="156" y="65.5" transform="rotate(-90 156 65.5)">4</text>
<text x="140.9" y="70.9">20</text>
<text x="158.5" y="66.1" transform="rotate(-90 158.5 66.1)">18</text>
<text x="168.9" y="70.9">12</text>
<text x="140.9" y="75.9">19</text>
<text x="168.9" y="73.4">13</text>
<text x="168.9" y="75.9">14</text>
<text x="140.9" y="78.5">22</text>
<text x="168.9" y="78.5">15</text>
<text x="168.9" y="81">16</text>
<text x="168.9" y="83.6">17</text>
<text x="169.5" y="86.1">7</text>
<text x="169.5" y="88.6">8</text>
<text x="168.9" y="93.7">23</text>
<text x="168.9" y="96.3">24</text>
<text x="168.9" y="98.8">25</text>
<text x="168.9" y="101.3">26</text>
<text x="168.9" y="103.9">27</text>
<text x="168.9" y="106.4">28</text>
<text x="168.9" y="109">29</text>
<text x="168.9" y="114">30</text>
<text x="168.9" y="116.6">31</text>
<text x="168.9" y="119.1">32</text>
<text x="169.5" y="121.7">1</text>
<text x="169.5" y="124.2">2</text>
<text x="168.9" y="129.3">10</text>
<text x="168.9" y="131.8">11</text>
<text x="169.5" y="126.7">9</text>
<text x="156" y="139.1" transform="rotate(-90 156 139.1)">3</text>
<text x="67.1" y="158.2" transform="rotate(-90 67.1 158.2)">8</text>
<text x="69.6" y="158.2" transform="rotate(-90 69.6 158.2)">7</text>
<text x="129.9" y="159.5" transform="rotate(-90 129.9 159.5)">8</text>
<text x="132.5" y="159.5" transform="rotate(-90 132.5 159.5)">7</text>
<text x="50.8" y="164.8">10</text>
<text x="50.8" y="167.4">11</text>
<text x="51.4" y="162.3">9</text>
<text x="79.3" y="167.4">5</text>
<text x="79.3" y="164.8">6</text>
<text x="113.6" y="166.1">10</text>
<text x="114.2" y="163.6">9</text>
<text x="142.2" y="166.1">6</text>
<text x="50.8" y="169.9">12</text>
<text x="50.8" y="172.5">13</text>
<text x="79.3" y="172.5">3</text>
<text x="79.3" y="169.9">4</text>
<text x="113.6" y="168.7">11</text>
<text x="113.6" y="171.2">12</text>
<text x="113.6" y="173.7">13</text>
<text x="142.2" y="173.7">3</text>
<text x="142.2" y="171.2">4</text>
<text x="142.2" y="168.7">5</text>
<text x="50.8" y="175">15</text>
<text x="79.3" y="175">2</text>
<text x="113.6" y="176.3">15</text>
<text x="142.2" y="176.3">2</text>
<text x="67.1" y="181.7" transform="rotate(-90 67.1 181.7)">14</text>
<text x="69.6" y="181" transform="rotate(-90 69.6 181)">1</text>
<text x="129.9" y="182.9" transform="rotate(-90 129.9 182.9)">14</text>
<text x="132.5" y="182.3" transform="rotate(-90 132.5 182.3)">1</text>
</g>
</svg>
